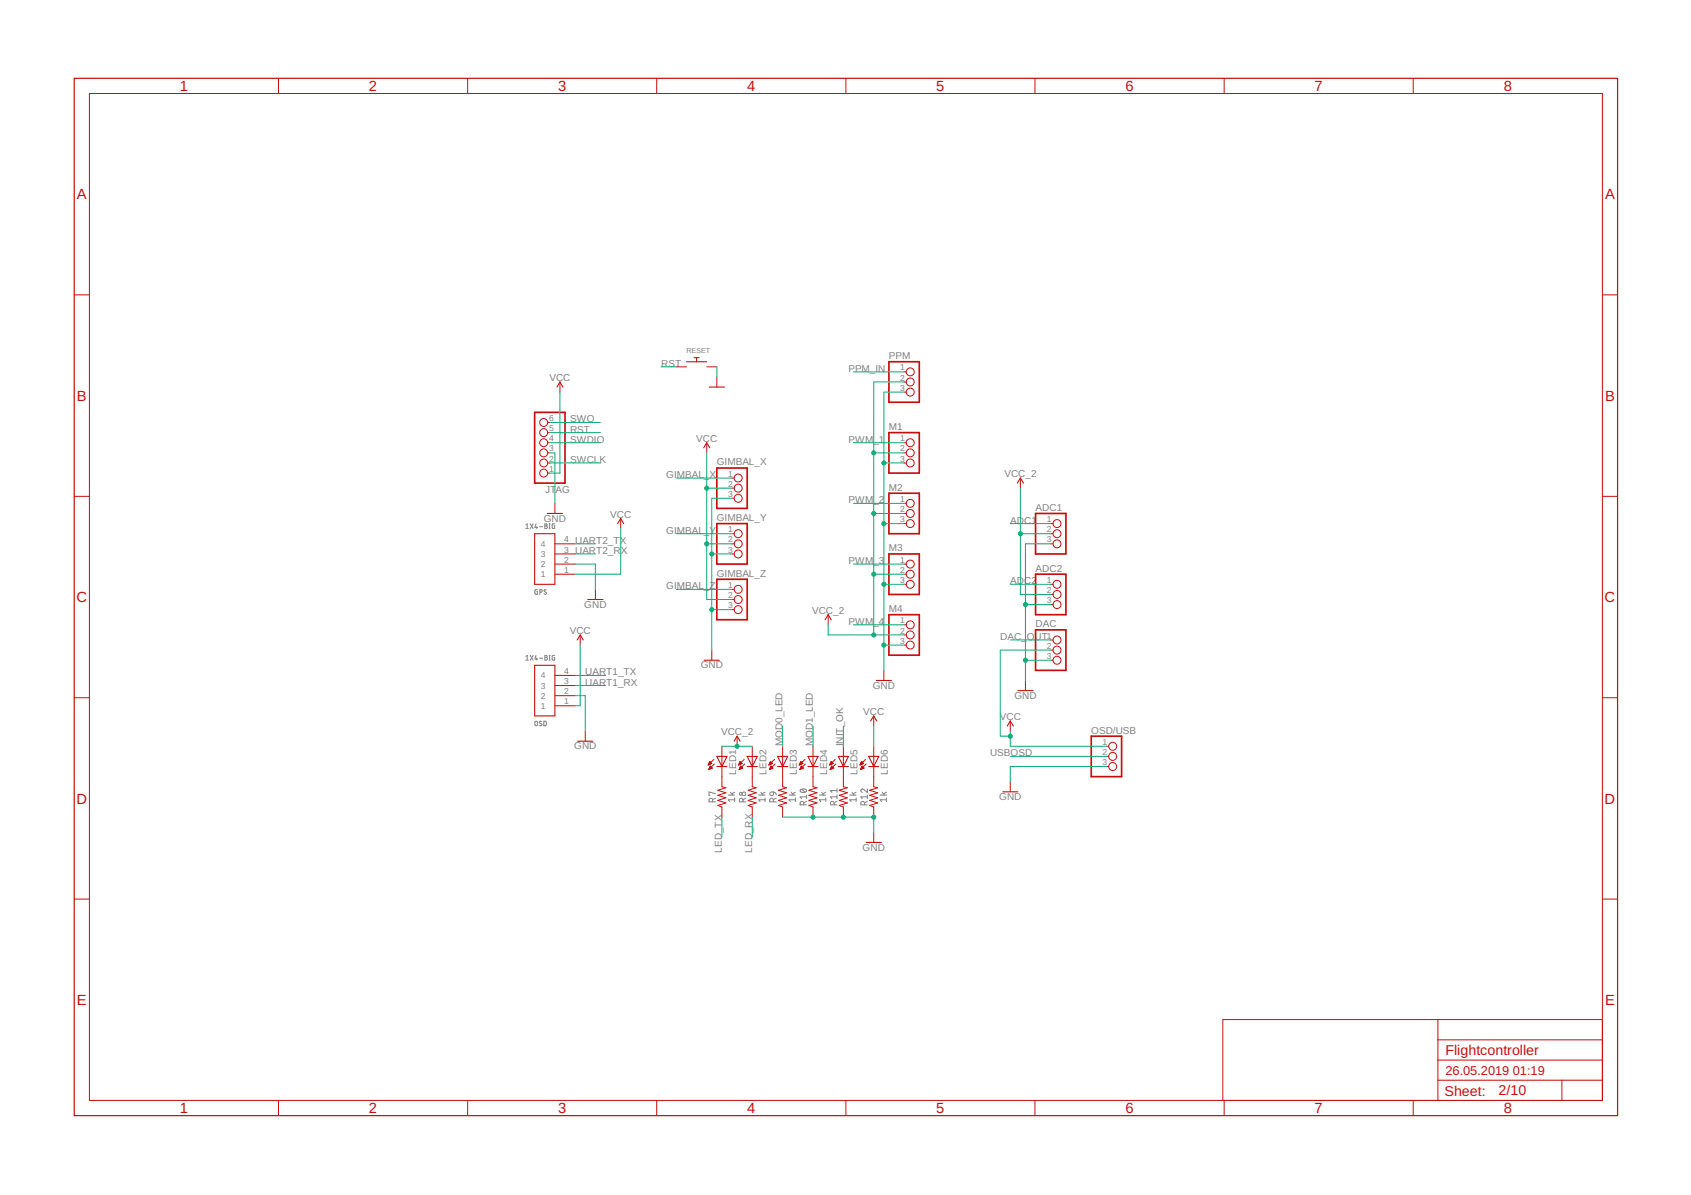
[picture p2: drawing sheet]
<svg xmlns="http://www.w3.org/2000/svg" width="297mm" height="210mm" viewBox="0 0 297 210" stroke-linecap="round" stroke-linejoin="round" font-family="sans-serif">
<g fill="none" stroke="#808080" stroke-width=".18">
<path d="M92.4 92.2l.2-.2v.8M92.4 92.8h.4M93.1 92l.6 .8M93.7 92l-.6 .8M94.1 92l-.1 .6h.4M94.3 92.5v.3M94.8 92.5h.5M95.7 92l.4 .1v.2l-.2 .1 .2 .1v.2l-.2 .1h-.2zM95.7 92.4h.2M96.5 92.8h.1M96.5 92h.1M96.5 92v.8"/>
<path d="M97.4 92l-.4 .1 .1 .7h.3v-.4h-.1M92.4 115.3l.2-.2v.9M92.4 116h.4M93.1 115.1l.6 .9M93.7 115.1l-.6 .9M94.1 115.1l-.1 .7h.4M94.3 115.6v.4M94.4 103.6l-.4 .1v.5l.1 .2h.3v-.5h-.1M94.8 115.6h.5M94.8 104h.4v-.3l-.4-.1v.8M95.7 115.1l.4 .1v.2l-.2 .1 .2 .1v.2l-.2 .2h-.2zM95.7 115.5h.2"/>
<path d="M96 103.6h-.3l-.1 .2 .4 .3v.2l-.2 .1-.3-.1M96.5 116h.1M96.5 115.1h.1M96.5 115.1v.9M97.4 115.1l-.4 .1v.6l.2 .2h.2v-.5h-.1M94 126.8l.2-.1 .2 .1-.1 .7-.3-.1zM95.1 126.7h-.3l-.1 .2 .5 .3v.2l-.2 .1-.3-.1M95.5 126.7l.4 .1v.7h-.4zM125.7 139.4l-1.2-.3v.6h.2M127.9 139.7h1.2M128.3 139.1l.4 .6M129.1 139.1l-.6 .3"/>
<path d="M133.3 139.7h1.1M133.6 139.1l.4 .6M134.4 139.1l-.5 .3M135.3 139.2l.5-.1v.4a.32 .32 0 0 1-.4 .2 .32 .32 0 0 1-.1-.5zM135.8 139.1l.4 .2 .2 .3M138.6 139.7h1.1M139 139.1l.3 .6M139.7 139.1l-.5 .3M140.6 138.7a.64 .64 0 0 1 1.1 .3 .63 .63 0 0 1-1.1-.2zM140.8 138.6l.6 .5M141.7 140h-1.2l.3 .3M141.7 139.7v.6"/>
<path d="M143.9 139.7h1.2M144.3 139.1l.4 .6M145.1 139.1l-.6 .3M147 140h-1.1l.2 .3M147 138.6v.6M147 139.7v.6M147 138.9h-1.1l.2 .3M149.3 139.7h1.1M149.6 139.1l.4 .6M150.4 139.1l-.5 .3M152.4 138.6v.6l-.7-.5a.31 .31 0 0 0-.5 0 .31 .31 0 0 0 .3 .5M152.4 140h-1.2l.3 .3"/>
<path d="M152.4 139.7v.6M154.6 139.7h1.1M155 139.1l.3 .6M155.7 139.1l-.5 .3M125.2 140.8v-.4l-.3-.2-.2 .1-.2 .5h1.2M125.7 140.2l-.5 .3M129.1 140.5h-1.2l.3 .3M129.1 140.2v.6M130.5 140.8l-.1-.5h-.4l-.1 .5h1.1M131 140.2l-.5 .3M134.4 140.5h-1.1l.2 .3M134.4 140.2v.6"/>
<path d="M135.8 140.8l-.1-.5h-.4l-.1 .5h1.2M136.4 140.2l-.6 .3M139.7 140.5h-1.1l.3 .3M139.7 140.2v.6M141.2 141.4l-.1-.6h-.4l-.2 .6h1.2M141.7 140.8l-.5 .2M145.1 140.5h-1.2l.3 .3M145.1 140.2v.6M146.5 141.4l-.1-.6h-.3l-.2 .1v.5h1.1M147 140.8l-.5 .2M150.4 140.5h-1.1l.2 .3M150.4 140.2v.6"/>
<path d="M151.8 141.4l-.1-.6h-.2l-.3 .1v.5h1.2M152.4 140.8l-.6 .2M155.7 140.5h-1.1l.3 .3M155.7 140.2v.6"/>
<circle cx="130.1" cy="139.4" r=".26"/>
<circle cx="130.7" cy="139.4" r=".33"/>
</g>
<g fill="none" stroke="#c90d0c" stroke-width=".3">
<path d="M93.9 72.4h5.4v12.5h-5.4zM156.1 76h5.4v7.1h-5.4zM156.1 63.5h5.4v7.2h-5.4zM125.9 82.2h5.4v7.1h-5.4zM125.9 92h5.4v7.1h-5.4zM156.1 86.6h5.4v7.1h-5.4zM156.1 97.3h5.4v7.1h-5.4zM181.9 90.2h5.3v7.1h-5.3zM125.9 101.7h5.4v7.2h-5.4zM156.1 108h5.4v7.1h-5.4zM181.9 100.9h5.3v7.1h-5.3zM181.9 110.6h5.3v7.2h-5.3z"/>
<path d="M191.7 129.3h5.3v7.1h-5.3z"/>
</g>
<g fill="none" stroke="#c90d0c" stroke-width=".18">
<path d="M15.7 16.4h265.8v176.9h-265.8zM48.9 13.8v2.6M82.1 13.8v2.6M115.4 13.8v2.6M148.6 13.8v2.6M181.8 13.8v2.6M215 13.8v2.6M248.2 13.8v2.6M13 51.8h2.7M281.5 51.8h2.6M96.2 77.8h.4M96.2 79.5h.4"/>
<path d="M96.2 76h.4M96.2 74.2h.4M98.4 67.1v1.8M118.8 64.4h1.8M124.1 77.8v1.7M124.1 64.4h1.8M125.9 66.2v1.8M158.8 77.8h.4M158.8 79.5h.4M158.8 65.3h.4M158.8 67.1h.4M158.8 68.9h.4"/>
<path d="M13 87.2h2.7M96.2 81.3h.4M96.2 83.1h.4M97.5 99.1h3.5M97.5 95.5h3.5M97.5 97.3h3.5M97.5 88.4v1.8M109 91.1v1.8M128.6 93.7h.4M128.6 95.5h.4M128.6 97.3h.4M128.6 84h.4"/>
<path d="M128.6 85.7h.4M128.6 87.5h.4M158.8 81.3h.4M158.8 88.4h.4M158.8 90.2h.4M158.8 92h.4M158.8 99.1h.4M179.2 84v1.7M184.6 92h.4M184.6 93.7h.4M184.6 95.5h.4M281.5 87.2h2.6"/>
<path d="M97.5 100.9h3.5M97.5 118.6h3.5M101.9 111.5v1.8M104.6 103.5v1.8M125 114.2v1.8M128.6 103.5h.4M128.6 105.3h.4M128.6 107.1h.4M145.5 108v1.7M155.3 117.8v1.7M158.8 100.9h.4M158.8 102.6h.4"/>
<path d="M158.8 109.7h.4M158.8 111.5h.4M158.8 113.3h.4M180.1 119.5v1.8M184.6 102.6h.4M184.6 104.4h.4M184.6 106.2h.4M184.6 112.4h.4M184.6 114.2h.4M184.6 116h.4M13 122.6h2.7M97.5 124h3.5"/>
<path d="M97.5 122.2h3.5M97.5 120.4h3.5M102.8 128.4v1.8M124.4 134.3h.1M124.5 134.2h.2M124.5 134.2h.4M124.5 135.1h.1M124.5 134.1h.5M124.5 135.1h.2M124.6 134h.3M124.6 135h.3M124.6 133.9h.3"/>
<path d="M124.6 134.9h.5M124.6 133.9h.2M124.7 133.8h.1M124.7 133.8l.3 .3-.6 .3zM124.7 134.8h.3M124.7 134.7h.2M124.7 134.6h.1M125.1 134.9l-.3-.3-.3 .6M125.1 134.9l-.6 .3M125.4 133.4l-1 1M125.5 134.2l-1 1M126.8 131.1v7.1l.7 .2-1.4 .4 1.4 .5-1.4 .4 1.4 .4-1.4 .5 1.4 .4-1.4 .5 .7 .3v1.7"/>
<path d="M129.5 129.3v1.8M129.8 134.3h.1M129.8 134.2h.2M129.8 134.2h.4M129.8 135.1h.1M129.9 134.1h.4M129.9 135.1h.2M129.9 134h.4M129.9 135h.3M129.9 133.9h.3M129.9 134.9h.5M130 133.9h.1"/>
<path d="M130 134.9h.4M130 133.8h.1M130 134.8h.3M130 133.8l.4 .3-.7 .3zM130 134.7h.2M130.1 134.6h.1M130.1 134.6l.4 .3-.7 .3zM130.7 133.4l-1 1M130.8 134.2l-1 1M132.1 131.1v7.1l.7 .2-1.4 .4 1.4 .5-1.4 .4 1.4 .4-1.4 .5 1.4 .4-1.4 .5 .7 .3v1.7M135.1 134.3h.1M135.1 134.2h.3"/>
<path d="M135.1 134.2h.5M135.2 135.1h.1M135.2 134.1h.5M135.2 135.1h.2M135.2 134h.4M135.2 135h.4M135.3 133.9h.2M135.3 134.9h.5M135.3 134.9h.4M135.3 133.8h.1M135.3 134.8h.3M135.3 133.8l.4 .3-.6 .3z"/>
<path d="M135.4 134.7h.2M135.4 134.6h.1M135.8 134.9l-.4-.3-.2 .6M135.8 134.9l-.6 .3M136.1 133.4l-1 1M136.1 134.2l-.9 1M137.5 131.1v7.1l.7 .2-1.4 .4 1.4 .5-1.4 .4 1.4 .4-1.4 .5 1.4 .4-1.4 .5 .7 .3v1.7M140.4 134.3h.1M140.5 134.2h.2M140.5 134.2h.4M140.5 135.1h.1M140.5 134.1h.5"/>
<path d="M140.5 134h.4M140.5 135.1h.2M140.6 135h.3M140.6 133.9h.3M140.6 134.9h.5M140.6 133.9h.2M140.7 133.8h.1M140.7 134.8h.3M140.7 133.8l.3 .3-.6 .3zM140.7 134.7h.2M140.7 134.6h.1M141.1 134.9l-.3-.3-.3 .6"/>
<path d="M141.1 134.9l-.6 .3M141.4 133.4l-1 1M141.5 134.2l-1 1M142.8 131.1v7.1l.7 .2-1.4 .4 1.4 .5-1.4 .4 1.4 .4-1.4 .5 1.4 .4-1.4 .5 .7 .3v1.7M145.8 134.3h.1M145.8 134.2h.2M145.8 134.2h.4M145.8 135.1h.1M145.9 134.1h.4M145.9 134h.4M145.9 135.1h.2M145.9 135h.3"/>
<path d="M145.9 133.9h.3M145.9 133.9h.2M145.9 134.9h.5M146 134.9h.4M146 133.8h.1M146 134.8h.3M146 133.8l.4 .3-.7 .3zM146 134.7h.2M146.1 134.6h.1M146.1 134.6l.4 .3-.7 .3zM146.7 133.4l-1 1M146.8 134.2l-1 1"/>
<path d="M148.1 131.1v7.1l.7 .2-1.4 .4 1.4 .5-1.4 .4 1.4 .4-1.4 .5 1.4 .4-1.4 .5 .7 .3v1.7M151.1 134.3h.1M151.1 134.2h.3M151.2 134.2h.4M151.2 135.1h.1M151.2 134.1h.5M151.2 134h.4M151.2 135.1h.2M151.2 135h.4M151.3 133.9h.2M151.3 134.9h.4M151.3 133.8h.1"/>
<path d="M151.3 134.8h.3M151.3 133.8l.4 .3-.6 .3zM151.4 134.7h.2M151.4 134.6h.1M151.4 134.6l.4 .3-.6 .3zM152 133.4l-.9 1M152.1 134.2l-.9 1M153.5 125.8v1.7M153.5 131.1v7.1l.7 .2-1.4 .4 1.4 .5-1.4 .4 1.4 .4-1.4 .5 1.4 .4-1.4 .5 .7 .3v1.7M177.5 126.6v1.8M177.5 137.3v1.8M194.4 131.1h.4"/>
<path d="M194.4 132.9h.4M194.4 134.6h.4M281.5 122.6h2.6M13 157.9h2.7M153.5 146.2v1.8M281.5 157.9h2.6M252.6 179.1v14.2M281.5 179.1h-66.7v14.2M48.9 193.3v2.7M82.1 193.3v2.7M115.4 193.3v2.7M148.6 193.3v2.7"/>
<path d="M181.8 193.3v2.7M215 193.3v2.7M248.2 193.3v2.7M252.6 189.7h28.9M252.6 186.2h28.9M252.6 182.6h28.9M274.4 189.7v3.6"/>
<circle cx="95.5" cy="77.8" r=".7"/>
<circle cx="95.5" cy="76" r=".7"/>
<circle cx="95.5" cy="74.2" r=".7"/>
<circle cx="95.5" cy="79.5" r=".7"/>
<circle cx="159.9" cy="79.5" r=".7"/>
<circle cx="159.9" cy="65.3" r=".7"/>
<circle cx="159.9" cy="67.1" r=".7"/>
<circle cx="159.9" cy="77.8" r=".7"/>
<circle cx="159.9" cy="68.9" r=".7"/>
<circle cx="95.5" cy="83.1" r=".7"/>
<circle cx="95.5" cy="81.3" r=".7"/>
<circle cx="129.7" cy="95.5" r=".7"/>
<circle cx="129.7" cy="97.3" r=".7"/>
<circle cx="129.7" cy="87.5" r=".7"/>
<circle cx="129.7" cy="93.7" r=".7"/>
<circle cx="129.7" cy="84" r=".7"/>
<circle cx="129.7" cy="85.7" r=".7"/>
<circle cx="159.9" cy="92" r=".7"/>
<circle cx="159.9" cy="88.4" r=".7"/>
<circle cx="159.9" cy="90.2" r=".7"/>
<circle cx="159.9" cy="99.1" r=".7"/>
<circle cx="159.9" cy="81.3" r=".7"/>
<circle cx="185.7" cy="93.7" r=".7"/>
<circle cx="185.7" cy="95.5" r=".7"/>
<circle cx="185.7" cy="92" r=".7"/>
<circle cx="129.7" cy="105.3" r=".7"/>
<circle cx="129.7" cy="107.1" r=".7"/>
<circle cx="129.7" cy="103.5" r=".7"/>
<circle cx="159.9" cy="102.6" r=".7"/>
<circle cx="159.9" cy="100.9" r=".7"/>
<circle cx="159.9" cy="111.5" r=".7"/>
<circle cx="159.9" cy="109.7" r=".7"/>
<circle cx="159.9" cy="113.3" r=".7"/>
<circle cx="185.7" cy="112.4" r=".7"/>
<circle cx="185.7" cy="106.2" r=".7"/>
<circle cx="185.7" cy="116" r=".7"/>
<circle cx="185.7" cy="102.6" r=".7"/>
<circle cx="185.7" cy="104.4" r=".7"/>
<circle cx="185.7" cy="114.2" r=".7"/>
<circle cx="195.5" cy="131.1" r=".7"/>
<circle cx="195.5" cy="132.9" r=".7"/>
<circle cx="195.5" cy="134.6" r=".7"/>
</g>
<g fill="none" stroke="#c90d0c" stroke-width=".19">
<path d="M97.8 68l.6-.9 .5 .9M120.6 63.5h3.5M121.9 62.8h.9M122.4 62.8v.7M123.6 78.7l.5-.9 .6 .9M124.6 68h2.7M93.9 93.7h3.6v8.9h-3.6zM96.1 90.2h2.7M108.5 92l.5-.9 .6 .9M178.7 84.9l.5-.9 .6 .9M93.9 116.9h3.6v8.9h-3.6zM101.4 112.4l.5-.9 .5 .9"/>
<path d="M103.3 105.3h2.6M123.7 116h2.7M144.9 108.9l.6-.9 .5 .9M153.9 119.5h2.7M101.5 130.2h2.6M125.9 132.9h1.8l-.9 1.7zM125.9 134.6h1.8M128.9 130.2l.6-.9 .5 .9M131.3 134.6h1.7M131.3 132.9h1.7l-.9 1.7zM136.6 134.6h1.8M136.6 132.9h1.8l-.9 1.7z"/>
<path d="M141.9 134.6h1.8M141.9 132.9h1.8l-.9 1.7zM147.3 134.6h1.7M147.3 132.9h1.7l-.9 1.7zM152.6 134.6h1.8M152.6 132.9h1.8l-.9 1.7zM152.9 126.6l.6-.8 .5 .8M176.1 139.1h2.7M176.9 127.5l.6-.9 .5 .9M178.8 121.3h2.7M152.1 148h2.7"/>
</g>
<path d="M13 13.8h271.1v182.2h-271.1z" fill="none" stroke="#c90d0c" stroke-width=".21"/>
<g fill="none" stroke="#0dab76" stroke-width=".18">
<path d="M96.6 79.5h.9v8.9M96.6 77.8h8.9M96.6 74.2h8.9M96.6 76h8.9M98.4 68.9v14.2h-1.8M116.1 64.4h2.7M124.1 79.5v25.8h4.5M125.9 64.4v1.8M149.9 77.8h8.9M149.9 65.3h8.9M153.5 79.5h5.3M158.8 68.9h-3.5v48.9"/>
<path d="M158.8 67.1h-5.3v44.4M96.6 81.3h8.9M101 95.5h3.6M101 97.3h3.6M101 99.1h3.6v4.4M109 92.9v8h-8M118.8 93.7h9.8M118.8 84h9.8M124.1 95.5h4.5M124.1 85.7h4.5M125 97.3h3.6M128.6 87.5h-3.6v26.7"/>
<path d="M149.9 99.1h8.9M149.9 88.4h8.9M153.5 90.2h5.3M155.3 81.3h3.5M155.3 92h3.5M177.5 92h7.1M179.2 85.7v18.7h5.4M179.2 93.7h5.4M184.6 95.5h-4.5v24M101 118.6h5.4M101.9 113.3v10.7h-.9M118.8 103.5h9.8"/>
<path d="M125 107.1h3.6M145.5 109.7v1.8h13.3M149.9 109.7h8.9M153.5 100.9h5.3M155.3 113.3h3.5M155.3 102.6h3.5M177.5 102.6h7.1M177.5 112.4h7.1M180.1 106.2h4.5M180.1 116h4.5M184.6 114.2h-8.9v15.1h1.8M101 122.2h1.8v6.2"/>
<path d="M101 120.4h5.4M126.8 131.1h5.3M137.5 127.5v3.6M142.8 127.5v3.6M148.1 127.5v3.6M153.5 127.5v3.6M177.5 128.4v2.7h16.9M177.5 132.9h16.9M194.4 134.6h-16.9v2.7M126.8 143.5v3.6M132.1 143.5v3.6M137.5 143.5h16v2.7"/>
</g>
<g fill="#0dab76" stroke="#0dab76" stroke-width=".18">
<circle cx="155.3" cy="92" r=".36"/>
<circle cx="155.3" cy="102.6" r=".36"/>
<circle cx="155.3" cy="113.3" r=".36"/>
<circle cx="155.3" cy="81.3" r=".36"/>
<circle cx="180.1" cy="106.2" r=".36"/>
<circle cx="180.1" cy="116" r=".36"/>
<circle cx="125" cy="107.1" r=".36"/>
<circle cx="125" cy="97.3" r=".36"/>
<circle cx="142.8" cy="143.5" r=".36"/>
<circle cx="148.1" cy="143.5" r=".36"/>
<circle cx="153.5" cy="143.5" r=".36"/>
<circle cx="124.1" cy="85.7" r=".36"/>
<circle cx="124.1" cy="95.5" r=".36"/>
<circle cx="177.5" cy="129.3" r=".36"/>
<circle cx="179.2" cy="93.7" r=".36"/>
<circle cx="129.5" cy="131.1" r=".36"/>
<circle cx="153.5" cy="100.9" r=".36"/>
<circle cx="153.5" cy="90.2" r=".36"/>
<circle cx="153.5" cy="111.5" r=".36"/>
<circle cx="153.5" cy="79.5" r=".36"/>
</g>
<g font-size="2.6" fill="#c90d0c">
<text x="31.6" y="16">1</text>
<text x="64.8" y="16">2</text>
<text x="98" y="16">3</text>
<text x="131.3" y="16">4</text>
<text x="164.5" y="16">5</text>
<text x="197.7" y="16">6</text>
<text x="230.9" y="16">7</text>
<text x="264.1" y="16">8</text>
<text x="13.5" y="35">A</text>
<text x="282" y="35">A</text>
<text x="13.5" y="70.4">B</text>
<text x="282" y="70.4">B</text>
<text x="13.4" y="105.8">C</text>
<text x="281.9" y="105.8">C</text>
<text x="13.4" y="141.2">D</text>
<text x="281.9" y="141.2">D</text>
<text x="13.5" y="176.5">E</text>
<text x="282" y="176.5">E</text>
<text x="31.6" y="195.5">1</text>
<text x="64.8" y="195.5">2</text>
<text x="98" y="195.5">3</text>
<text x="131.3" y="195.5">4</text>
<text x="164.5" y="195.5">5</text>
<text x="197.7" y="195.5">6</text>
<text x="230.9" y="195.5">7</text>
<text x="264.1" y="195.5">8</text>
</g>
<g font-size="2.5" fill="#c90d0c">
<text x="253.9" y="185.3">Flightcontroller</text>
<text x="253.7" y="192.5">Sheet:</text>
<text x="263.2" y="192.4">2/10</text>
</g>
<g font-size="2.2" fill="#c90d0c">
<text x="253.9" y="188.9">26.05.2019</text>
<text x="265.7" y="188.9">01:19</text>
</g>
<g font-size="1.8" fill="#808080">
<text x="116.1" y="64.4">RST</text>
<text x="149" y="65.3">PPM_IN</text>
<text x="156.1" y="63.1">PPM</text>
<text x="96.5" y="66.9">VCC</text>
<text x="100.1" y="77.8">SWDIO</text>
<text x="100.1" y="74.2">SWO</text>
<text x="100.1" y="76">RST</text>
<text x="122.3" y="77.6">VCC</text>
<text x="149" y="77.8">PWM_1</text>
<text x="156.1" y="75.5">M1</text>
<text x="100.1" y="81.3">SWCLK</text>
<text x="117" y="84">GIMBAL_X</text>
<text x="125.9" y="81.8">GIMBAL_X</text>
<text x="176.4" y="83.8">VCC_2</text>
<text x="95.7" y="86.6">JT</text>
<text x="97.6" y="86.6">AG</text>
<text x="149" y="88.4">PWM_2</text>
<text x="156.1" y="86.2">M2</text>
<text x="181.9" y="89.8">ADC1</text>
<text x="95.5" y="91.6">GND</text>
<text x="101" y="95.5">UART2_TX</text>
<text x="107.2" y="90.9">VCC</text>
<text x="117" y="93.8">GIMBAL_Y</text>
<text x="125.9" y="91.5">GIMBAL_Y</text>
<text x="177.5" y="92">ADC1</text>
<text x="101" y="97.3">UART2_RX</text>
<text x="125.9" y="101.3">GIMBAL_Z</text>
<text x="149" y="99.1">PWM_3</text>
<text x="156.1" y="96.9">M3</text>
<text x="181.9" y="100.4">ADC2</text>
<text x="102.6" y="106.7">GND</text>
<text x="117" y="103.5">GIMBAL_Z</text>
<text x="142.7" y="107.8">VCC_2</text>
<text x="156.1" y="107.5">M4</text>
<text x="177.5" y="102.6">ADC2</text>
<text x="100.1" y="111.4">VCC</text>
<text x="149" y="109.8">PWM_4</text>
<text x="175.7" y="112.4">DAC_</text>
<text x="180.4" y="112.4">OUT</text>
<text x="181.9" y="110.2">DAC</text>
<text x="102.8" y="118.6">UART1_TX</text>
<text x="123.1" y="117.4">GND</text>
<text x="102.8" y="120.4">UART1_RX</text>
<text x="151.6" y="125.6">VCC</text>
<text x="153.3" y="121">GND</text>
<text x="178.2" y="122.7">GND</text>
<text x="100.9" y="131.6">GND</text>
<text x="126.7" y="129.1">VCC_2</text>
<text x="137.5" y="131.1" transform="rotate(-90 137.5 131.1)">MOD0_LED</text>
<text x="142.8" y="131.1" transform="rotate(-90 142.8 131.1)">MOD1_LED</text>
<text x="148.1" y="131.1" transform="rotate(-90 148.1 131.1)">INIT_OK</text>
<text x="175.6" y="126.5">VCC</text>
<text x="191.7" y="128.9">OSD/USB</text>
<text x="129.3" y="136.1" transform="rotate(-90 129.3 136.1)">LED1</text>
<text x="134.6" y="136.1" transform="rotate(-90 134.6 136.1)">LED2</text>
<text x="140" y="136.1" transform="rotate(-90 140 136.1)">LED3</text>
<text x="145.3" y="136.1" transform="rotate(-90 145.3 136.1)">LED4</text>
<text x="150.6" y="136.1" transform="rotate(-90 150.6 136.1)">LED5</text>
<text x="156" y="136.1" transform="rotate(-90 156 136.1)">LED6</text>
<text x="173.9" y="132.9">USBOSD</text>
<text x="175.5" y="140.5">GND</text>
<text x="126.8" y="149.8" transform="rotate(-90 126.8 149.8)">LED_TX</text>
<text x="132.1" y="149.8" transform="rotate(-90 132.1 149.8)">LED_RX</text>
<text x="151.5" y="149.4">GND</text>
</g>
<g font-size="1.5" fill="#808080">
<text x="158.1" y="65.1">1</text>
<text x="158.1" y="66.8">2</text>
<text x="158.1" y="68.6">3</text>
<text x="96.4" y="77.5">4</text>
<text x="96.4" y="75.7">5</text>
<text x="96.4" y="74">6</text>
<text x="158.1" y="77.5">1</text>
<text x="96.4" y="82.8">1</text>
<text x="96.4" y="81.1">2</text>
<text x="96.4" y="79.3">3</text>
<text x="127.9" y="83.7">1</text>
<text x="158.1" y="79.3">2</text>
<text x="158.1" y="81.1">3</text>
<text x="127.9" y="85.5">2</text>
<text x="127.9" y="87.3">3</text>
<text x="158.1" y="88.2">1</text>
<text x="158.1" y="90">2</text>
<text x="99.1" y="95.3">4</text>
<text x="127.9" y="93.5">1</text>
<text x="127.9" y="95.3">2</text>
<text x="158.1" y="91.7">3</text>
<text x="183.9" y="91.7">1</text>
<text x="183.9" y="93.5">2</text>
<text x="183.9" y="95.3">3</text>
<text x="95" y="101.4">1</text>
<text x="95" y="99.6">2</text>
<text x="95" y="97.8">3</text>
<text x="95" y="96.1">4</text>
<text x="99.1" y="100.6">1</text>
<text x="99.1" y="98.8">2</text>
<text x="99.1" y="97.1">3</text>
<text x="127.9" y="97.1">3</text>
<text x="158.1" y="98.8">1</text>
<text x="158.1" y="100.6">2</text>
<text x="127.9" y="103.3">1</text>
<text x="127.9" y="105.1">2</text>
<text x="127.9" y="106.8">3</text>
<text x="158.1" y="102.4">3</text>
<text x="183.9" y="102.4">1</text>
<text x="183.9" y="104.2">2</text>
<text x="183.9" y="106">3</text>
<text x="158.1" y="109.5">1</text>
<text x="158.1" y="111.3">2</text>
<text x="158.1" y="113.1">3</text>
<text x="183.9" y="112.2">1</text>
<text x="183.9" y="113.9">2</text>
<text x="95" y="119.2">4</text>
<text x="99.1" y="118.4">4</text>
<text x="183.9" y="115.7">3</text>
<text x="95" y="124.5">1</text>
<text x="95" y="122.7">2</text>
<text x="95" y="120.9">3</text>
<text x="99.1" y="123.7">1</text>
<text x="99.1" y="121.9">2</text>
<text x="99.1" y="120.2">3</text>
<text x="193.7" y="130.8">1</text>
<text x="193.7" y="132.6">2</text>
<text x="193.7" y="134.4">3</text>
</g>
<text font-size="1.2" fill="#808080" x="120.6" y="61.9">RESET</text>
</svg>
